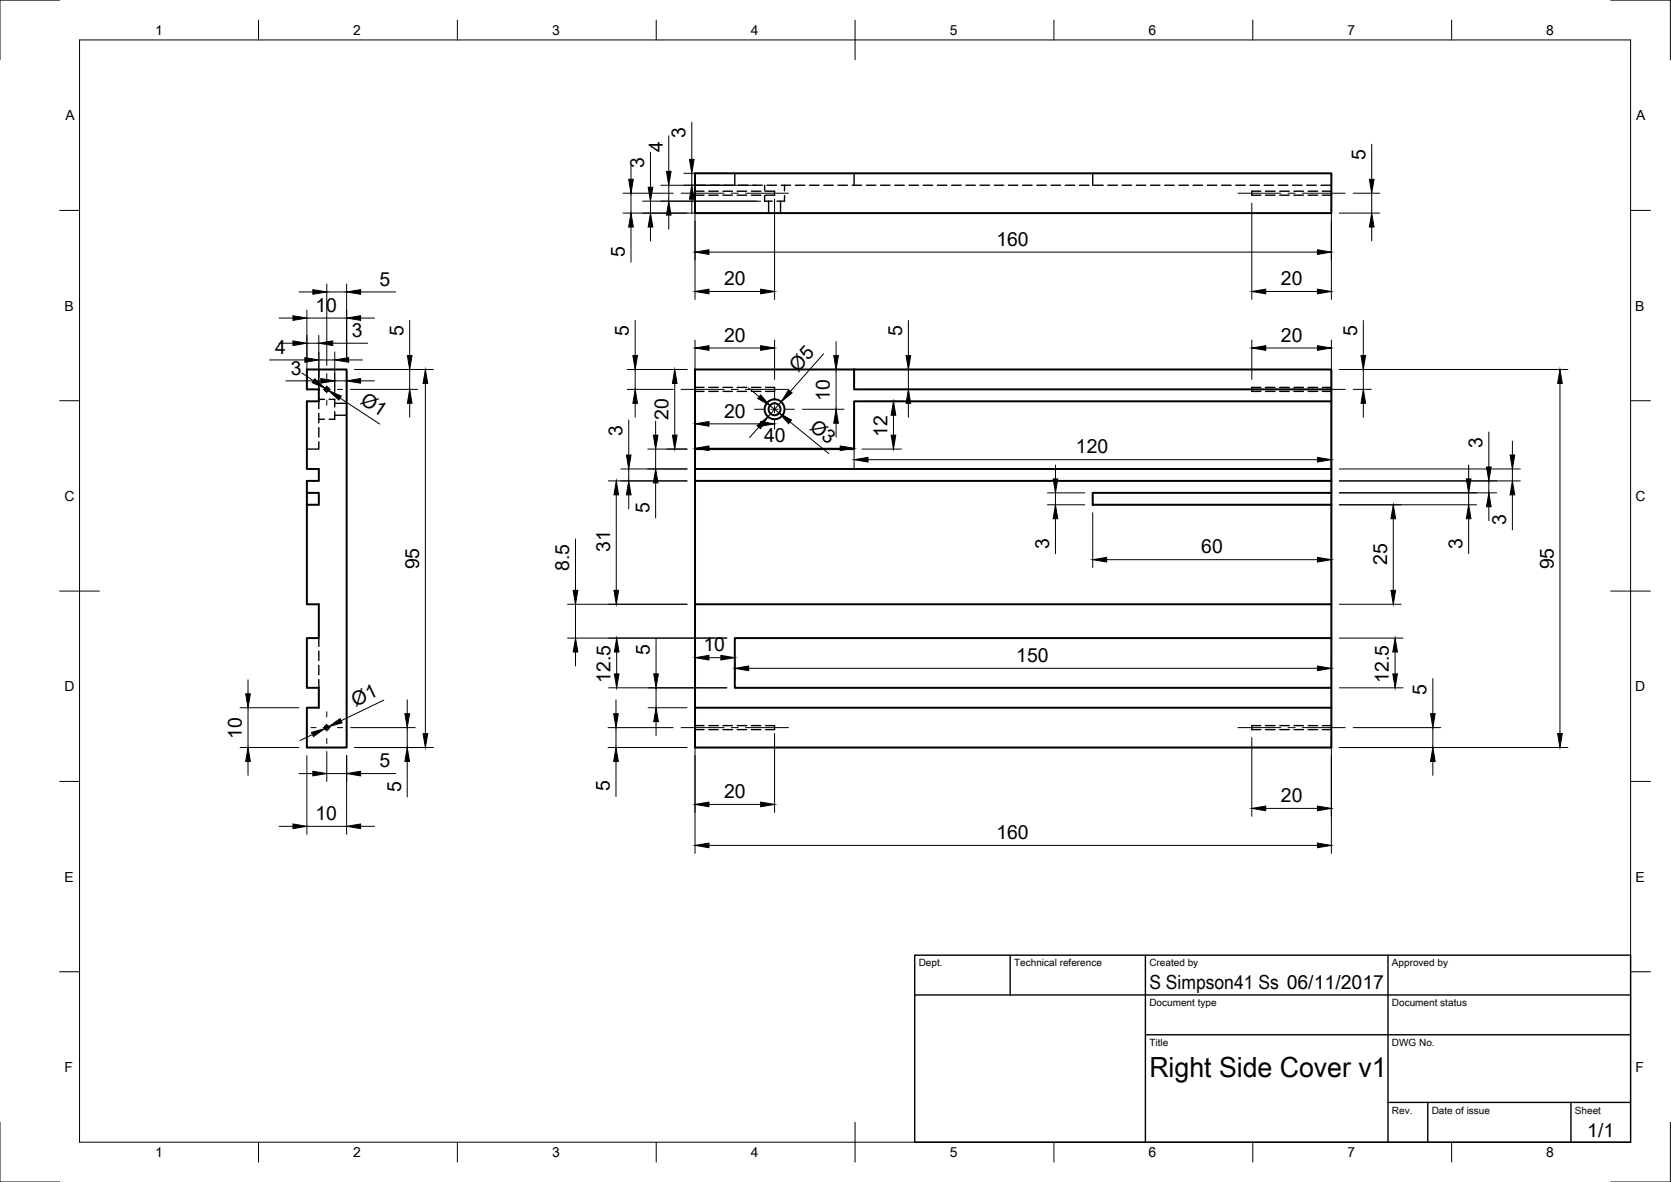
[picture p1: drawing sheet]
<svg xmlns="http://www.w3.org/2000/svg" width="420mm" height="297mm" viewBox="0 0 420 297" stroke-linecap="round" stroke-linejoin="round" font-family="sans-serif">
<!-- layer: Visible -->
<g fill="none" stroke="#000" stroke-width=".5">
<path d="M174.8 43.6h160v10h-160zM214.8 92.9h120v5h-120zM214.8 92.9h-40v20M334.8 97.9v3M174.8 112.9h40v-12h120v17h-160zM174.8 117.9v3M334.8 117.9v3M77.2 123.9h3v3h-3zM77.2 123.9v-3h3v-3h-3v-17h3v-3h-3v-5h10v95h-10v-10h3v-5h-3v-12.5h3v-8.5h-3v-25M274.8 123.9h60v3h-60zM334.8 123.9v-3h-160v31h160v-25M174.8 151.9v36h160v-15"/>
<path d="M334.8 151.9v8.5h-150v12.5h150v-12.5M174.8 177.9h160"/>
<circle cx="82.2" cy="97.9" r=".5"/>
<circle cx="194.8" cy="102.9" r="2.5"/>
<circle cx="194.8" cy="102.9" r="1.5"/>
<circle cx="82.2" cy="182.9" r=".5"/>
</g>
<!-- layer: Hidden -->
<g fill="none" stroke="#000" stroke-width=".35">
<path d="M174.8 46.6h2.6M174.8 48.1h2.2M174.8 49.1h2.2M178.2 48.1h2.4M178.2 49.1h2.4M178.6 46.6h2.3M181.8 48.1h2.4M181.8 49.1h2.4M182.1 46.6h2.4M184.8 43.6v3M185.4 48.1h2.3M185.4 49.1h2.3"/>
<path d="M185.7 46.6h2.4M188.9 48.1h2.4M188.9 49.1h2.4M189.3 46.6h2.4M192.3 49.2v1.4h1.9M192.3 46.6v1.4M192.5 48.1h2.3v1h-2.3M192.8 46.6h2.4M193.3 50.6v3M196.3 50.6v3M196.4 46.6h2.4M197.3 49.2v1.4h-1.9"/>
<path d="M197.3 46.6v1.4M200 46.6h2.4M203.6 46.6h2.3M207.1 46.6h2.4M210.7 46.6h2.4M214.3 46.6h2.4M214.8 43.6v3M217.8 46.6h2.4M221.4 46.6h2.4M225 46.6h2.4M228.6 46.6h2.3M232.1 46.6h2.4"/>
<path d="M235.7 46.6h2.4M239.3 46.6h2.4M242.9 46.6h2.3M246.4 46.6h2.4M250 46.6h2.4M253.6 46.6h2.3M257.1 46.6h2.4M260.7 46.6h2.4M264.3 46.6h2.4M267.9 46.6h2.3M271.4 46.6h2.4M274.8 43.6v3"/>
<path d="M275 46.6h2.4M278.6 46.6h2.4M282.1 46.6h2.4M285.7 46.6h2.4M289.3 46.6h2.4M292.9 46.6h2.3M296.4 46.6h2.4M300 46.6h2.4M303.6 46.6h2.4M307.1 46.6h2.4M310.7 46.6h2.4M314.3 46.6h2.4"/>
<path d="M317 48.1h-2.2v1h2.2M317.9 46.6h2.3M318.2 48.1h2.4M318.2 49.1h2.4M321.4 46.6h2.4M321.8 48.1h2.4M321.8 49.1h2.4M325 46.6h2.4M325.4 48.1h2.3M325.4 49.1h2.3M328.6 46.6h2.4M328.9 48.1h2.4"/>
<path d="M328.9 49.1h2.4M332.1 46.6h2.7M332.5 48.1h2.3M332.5 49.1h2.3M80.2 92.9v1.9M80.2 95.9v2M174.8 97.4h2.2M174.8 98.4h2.2M178.2 97.4h2.4M178.2 98.4h2.4M181.8 97.4h2.4M181.8 98.4h2.4"/>
<path d="M185.4 97.4h2.3M185.4 98.4h2.3M188.9 97.4h2.4M188.9 98.4h2.4M192.5 97.4h2.3v1h-2.3M317 97.4h-2.2v1h2.2M318.2 97.4h2.4M318.2 98.4h2.4M321.8 97.4h2.4M321.8 98.4h2.4M325.4 97.4h2.3M325.4 98.4h2.3"/>
<path d="M328.9 97.4h2.4M328.9 98.4h2.4M332.5 97.4h2.3M332.5 98.4h2.3M80.2 111v1.9h-3M80.2 100.9v1.8M80.2 103.9v2.4M80.2 107.4v2.4M80.2 105.4h1.4M80.2 100.4h1.4M82.8 100.4h1.4v1.9M84.2 103.4v2h-1.4"/>
<path d="M84.2 104.4h3M84.2 101.4h3M80.2 160.4v2M80.2 163.6v2.4M80.2 167.2v2.4M80.2 170.8v2.1M174.8 182.4h2.2M174.8 183.4h2.2M178.2 182.4h2.4M178.2 183.4h2.4M181.8 182.4h2.4M181.8 183.4h2.4"/>
<path d="M185.4 182.4h2.3M185.4 183.4h2.3M188.9 182.4h2.4M188.9 183.4h2.4M192.5 182.4h2.3v1h-2.3M317 182.4h-2.2v1h2.2M318.2 182.4h2.4M318.2 183.4h2.4M321.8 182.4h2.4M321.8 183.4h2.4M325.4 182.4h2.3M325.4 183.4h2.3"/>
<path d="M328.9 182.4h2.4M328.9 183.4h2.4M332.5 182.4h2.3M332.5 183.4h2.3"/>
</g>
<!-- layer: Border -->
<g fill="none" stroke="#000" stroke-width=".25">
<path d="M15 0h-15v15M20 10h390v277h-390zM65 5v5M115 5v5M165 5v5M215 5v10M265 5v5M315 5v5M365 5v5M405 0h15v15M15 52.9h5M410 52.9h5"/>
<path d="M15 100.7h5M410 100.7h5M15 148.5h10M405 148.5h10M15 196.4h5M410 196.4h5M15 244.2h5M410 244.2h5M0 282v15h15M65 287v5M115 287v5M165 287v5"/>
<path d="M215 282v10M265 287v5M315 287v5M365 287v5M420 282v15h-15"/>
</g>
<!-- layer: TitleBlock -->
<path d="M230 240h180v47h-180zM230 250h180M254 240v10M288 240v47M349 240v47M288 260h122M349 277h61M359 277v10M395 277v10" fill="none" stroke="#000" stroke-width=".35"/>
<!-- layer: Dimensions -->
<g fill="none" stroke="#000" stroke-width=".25">
<path d="M163.6 38.3v8.8M168.2 34.1v9M173.9 30.7v9.4M344.9 36.2v8.9M156.7 53.6h34.6M156.7 48.6h12.6M158.7 41.6v3.5M158.7 48.6v5M158.7 57.1v8.8M161.6 50.6h29.7M163.6 50.6v3M163.6 57.1v3.5"/>
<path d="M166.2 46.6h24.1M168.2 46.6v4M168.2 54.1v3.5M171.9 43.6h10.9M173.9 43.6v3M173.9 50.1v3.5M174.8 50.1v25.2M194.8 50.1v25.2M314.8 51.1v24.2M334.8 51.1v24.2M336.8 53.6h10.1M340.3 48.6h6.6"/>
<path d="M344.9 48.6v5M344.9 57.1v3.5M70.2 79.9h3.5M75.2 73.4h3.5M77.2 77.9v18M77.2 79.9h10M82.2 71.4v20.5M82.2 73.4h5M87.2 71.4v19.5M90.7 79.9h3.5M90.7 73.4h8.8M178.3 63.4h153"/>
<path d="M178.3 73.3h13M318.3 73.3h13M67.7 90.5h9M70.2 86.3h3.5M71.9 95.7h8.8M75.9 93.7l2.9 2M77.2 86.3h3M80.2 84.3v14.1M80.2 90.5h4M81.7 97.6l.9 .5M83.7 86.3h8.8M84.2 88.5v10.9"/>
<path d="M84.2 95.7h3M87.2 93.7v5.7M87.7 90.5h3.5M88.2 97.9h16.8M89.2 92.9h19.8M90.7 95.7h3.5M103 80.5v8.9M103 92.9v5M107 96.4v88M157.7 92.9h15.1M157.7 97.9h11.6M159.7 80.5v8.9"/>
<path d="M159.7 92.9v5M169.7 96.4v13M174.8 85.5v9.9M178.3 87.5h13M188.2 97.5l2.7 2.2M194.8 85.5v9.9M207.1 88.9l-8.4 9.5M210.2 85.9v3.5M210.2 92.9v10M211.2 92.9h1M216.8 92.9h13.6M216.8 97.9h13.6"/>
<path d="M228.4 80.5v8.9M228.4 92.9v5M314.8 85.5v9.9M318.3 87.5h13M334.8 85.5v9.9M336.8 92.9h57.4M340.3 97.9h4.5M342.8 80.5v8.9M342.8 92.9v5M392.2 96.4v88M85.5 100l10 6.6M103 101.4v3.5"/>
<path d="M156.1 117.9h16.7M158.1 105.6v8.8M158.1 117.9v3M159.7 101.4v3.5M162.9 112.9h9.9M164.9 105.9v3.5M164.9 112.9v5M174.8 110.7v.2M178.3 112.7h33M178.3 106.5h13M190.8 107.3l-2.3 2.7M193.6 101.9l2.3 1.9"/>
<path d="M196.4 101l-3.3 3.7M198.6 106l9.8 8M201.8 102.9h10.4M210.2 106.4v3.5M214.8 102.9v14.6M216.8 112.9h9.9M216.8 100.9h9.9M218.3 115.5h113M224.7 104.4v5M228.4 101.4v3.5M265.4 116.9v3.5M334.8 102.9v14.6"/>
<path d="M336.8 117.9h45.5M342.8 101.4v3.5M369.3 116.9v3.5M374.4 108.6v8.8M380.3 110.9v3.5M380.3 117.9v3M144.7 135.5v12.9M153 120.9h19.8M155 124.4v24M158.1 124.4v3.5M164.9 121.4v8.8M263.4 126.9h9.4"/>
<path d="M263.4 123.9h9.4M265.4 123.9v3M265.4 130.4v8.7M274.8 128.9v13.8M334.8 128.9v13.8M336.8 120.9h45.5M336.8 126.9h34.5M336.8 123.9h39.6M350.3 130.4v18M369.3 123.9v3M369.3 130.4v8.7M374.4 120.9v3"/>
<path d="M374.4 127.4v3.5M380.3 124.4v8.7M142.7 151.9h30.1M144.7 151.9v8.5M278.3 140.7h53M336.8 151.9h15.5M60.4 177.9h14.8M62.4 170.9v3.5M62.4 177.9v10M96.5 175.9l-10.7 5.2M102.4 175.9v3.5M142.7 160.4h40.1"/>
<path d="M144.7 163.9v3.5M153.1 172.9h29.7M154.9 175.9v3.5M155.1 163.9v5.5M163 177.9h9.8M165 160.5v8.9M165 172.9v5M178.3 165.3h3M184.8 166v4.9M188.3 168h143M334.8 166v4.9M336.8 160.4h16"/>
<path d="M336.8 172.9h16M350.8 163.9v5.5M360.3 170.5v8.9M60.4 187.9h14.8M62.4 191.4v3.5M75.2 194.4h3.5M77.2 189.9v19.8M78.6 184.6l-3.2 1.5M82.2 188.9v7.5M82.2 194.4h5M82.6 182.6l-.9 .5M87.2 189.9v19.8"/>
<path d="M88.2 182.9h16.2M89.2 187.9h19.8M90.7 194.4h8.8M102.4 182.9v5M102.4 191.4v8.9M152.9 187.9h19.9M152.9 182.9h16.4M154.9 182.9v5M154.9 191.4v8.8M165 181.4v3.5M174.8 184.4v30.1M194.8 184.4v19.8"/>
<path d="M314.8 185.4v19.8M334.8 185.4v29.1M336.8 187.9h57.4M340.3 182.9h22M360.3 182.9v5M360.3 191.4v3.5M70.2 207.7h3.5M77.2 207.7h10M90.7 207.7h3.5M178.3 212.5h153M178.3 202.2h13M318.3 203.2h13"/>
</g>
<g fill="#000" stroke="#000" stroke-width=".25">
<path d="M158.1 45.1h1.1l-.5 3.5zM158.7 53.6l.5 3.5h-1.1zM163.6 53.6l.5 3.5h-1.1zM163 47.1h1.1l-.5 3.5zM168.2 50.6l.5 3.5h-1.1zM167.6 43.1h1.1l-.5 3.5zM173.9 46.6l.6 3.5h-1.1zM173.4 40.1h1.1l-.6 3.5zM344.9 53.6l.6 3.5h-1.2zM344.3 45.1h1.2l-.6 3.5zM73.7 79.3l3.5 .6-3.5 .6zM78.7 72.8l3.5 .6-3.5 .6z"/>
<path d="M87.2 79.9l3.5-.6v1.2zM87.2 73.4l3.5-.6v1.2zM174.8 63.4l3.5-.6v1.1zM174.8 73.3l3.5-.6v1.1zM191.3 72.7l3.5 .6-3.5 .5zM314.8 73.3l3.5-.6v1.1zM331.3 62.8l3.5 .6-3.5 .5zM331.3 72.7l3.5 .6-3.5 .5zM73.7 85.7l3.5 .6-3.5 .5zM76.7 89.9l3.5 .6-3.5 .5zM79.1 95.2l2.6 2.4-3.2-1.4zM80.7 95.1l3.5 .6-3.5 .6z"/>
<path d="M80.2 86.3l3.5-.6v1.1zM82.6 98.1l3.2 1.5-.6 .9zM84.2 90.5l3.5-.6v1.1zM87.2 95.7l3.5-.6v1.2zM102.4 89.4h1.2l-.6 3.5zM107 92.9l.5 3.5h-1.1zM159.1 89.4h1.2l-.6 3.5zM169.7 92.9l.5 3.5h-1.1zM174.8 87.5l3.5-.6v1.1zM191.3 99.2l2.3 2.7-3.1-1.8zM191.3 86.9l3.5 .6-3.5 .5zM198.3 98l.9 .7-2.8 2.3z"/>
<path d="M209.6 89.4h1.2l-.6 3.5zM227.8 89.4h1.2l-.6 3.5zM314.8 87.5l3.5-.6v1.1zM331.3 86.9l3.5 .6-3.5 .5zM342.2 89.4h1.2l-.6 3.5zM392.2 92.9l.6 3.5h-1.1zM103 97.9l.6 3.5h-1.2zM157.5 114.4h1.2l-.6 3.5zM159.7 97.9l.6 3.5h-1.2zM164.3 109.4h1.1l-.5 3.5zM169.1 109.4h1.1l-.5 3.5zM174.8 112.7l3.5-.6v1.1z"/>
<path d="M174.8 106.5l3.5-.6v1.2zM190.3 107l2.8-2.3-1.9 3zM191.3 105.9l3.5 .6-3.5 .6zM195.9 103.8l3.1 1.8-.7 .9zM210.2 102.9l.6 3.5h-1.2zM211.3 112.1l3.5 .6-3.5 .5zM214.8 115.5l3.5-.6v1.2zM224.7 100.9l.5 3.5h-1.1zM224.1 109.4h1.1l-.5 3.5zM228.4 97.9l.6 3.5h-1.2zM331.3 114.9l3.5 .6-3.5 .6zM342.8 97.9l.6 3.5h-1.2z"/>
<path d="M373.8 117.4h1.1l-.5 3.5zM379.7 114.4h1.2l-.6 3.5zM155 120.9l.5 3.5h-1.1zM158.1 120.9l.6 3.5h-1.2zM164.9 117.9l.5 3.5h-1.1zM264.8 120.4h1.2l-.6 3.5zM265.4 126.9l.6 3.5h-1.2zM350.3 126.9l.6 3.5h-1.2zM368.7 120.4h1.2l-.6 3.5zM369.3 126.9l.6 3.5h-1.2zM374.4 123.9l.5 3.5h-1.1zM380.3 120.9l.6 3.5h-1.2z"/>
<path d="M144.1 148.4h1.2l-.6 3.5zM154.4 148.4h1.1l-.5 3.5zM274.8 140.7l3.5-.6v1.1zM331.3 140.1l3.5 .6-3.5 .5zM349.7 148.4h1.2l-.6 3.5zM61.8 174.4h1.1l-.5 3.5zM101.8 179.4h1.2l-.6 3.5zM144.7 160.4l.6 3.5h-1.2zM154.3 179.4h1.2l-.6 3.5zM155.1 160.4l.5 3.5h-1.1zM154.5 169.4h1.1l-.5 3.5zM164.4 169.4h1.1l-.5 3.5z"/>
<path d="M174.8 165.3l3.5-.6v1.2zM181.3 164.7l3.5 .6-3.5 .6zM184.8 168l3.5-.6v1.1zM331.3 167.4l3.5 .6-3.5 .5zM350.8 160.4l.6 3.5h-1.2zM350.2 169.4h1.2l-.6 3.5zM359.7 179.4h1.2l-.6 3.5zM62.4 187.9l.5 3.5h-1.1zM78.3 184.1l3.4-1-2.9 2zM78.7 193.8l3.5 .6-3.5 .6zM82.6 182.6l2.9-2 .5 1zM87.2 194.4l3.5-.6v1.2z"/>
<path d="M102.4 187.9l.6 3.5h-1.2zM106.4 184.4h1.1l-.5 3.5zM154.9 187.9l.6 3.5h-1.2zM165 177.9l.5 3.5h-1.1zM360.3 187.9l.6 3.5h-1.2zM391.7 184.4h1.1l-.6 3.5zM73.7 207.1l3.5 .6-3.5 .5zM87.2 207.7l3.5-.6v1.1zM174.8 212.5l3.5-.6v1.1zM174.8 202.2l3.5-.6v1.1zM191.3 201.6l3.5 .6-3.5 .5zM314.8 203.2l3.5-.6v1.1z"/>
<path d="M331.3 211.9l3.5 .6-3.5 .5zM331.3 202.6l3.5 .6-3.5 .5z"/>
</g>
<!-- layer: Center Lines -->
<g fill="none" stroke="#000" stroke-width=".25">
<path d="M171.3 48.6h10.8M183.9 48.6h1.8M187.4 48.6h10.9M311.3 48.6h10.8M323.9 48.6h1.8M327.4 48.6h10.9M78.2 97.9h1.3M81.3 97.9h1.8M82.2 93.9v1.3M82.2 97v1.7M84.8 97.9h1.4M171.3 97.9h10.8"/>
<path d="M183.9 97.9h1.8M187.4 97.9h10.9M194.8 97.9v2.3M311.3 97.9h10.8M323.9 97.9h1.8M327.4 97.9h10.9M82.2 100.5v1.4M189.8 102.9h2.3M193.9 102.9h1.8M194.8 102v1.7M194.8 105.5v2.4M197.4 102.9h2.4"/>
<path d="M82.2 178.9v1.3M78.2 182.9h1.3M81.3 182.9h1.8M82.2 182v1.7M82.2 185.5v1.4M84.8 182.9h1.4M171.3 182.9h10.8M183.9 182.9h1.8M187.4 182.9h10.9M311.3 182.9h10.8M323.9 182.9h1.8M327.4 182.9h10.9"/>
</g>
<text font-size="7" x="289" y="270.5">Right Side Cover v1</text>
<g font-size="4.9">
<text x="172.4" y="34.7" transform="rotate(-90 172.4 34.7)">3</text>
<text x="166.7" y="38.1" transform="rotate(-90 166.7 38.1)">4</text>
<text x="343.3" y="40.3" transform="rotate(-90 343.3 40.3)">5</text>
<text x="162" y="42.3" transform="rotate(-90 162 42.3)">3</text>
<text x="157.1" y="64.6" transform="rotate(-90 157.1 64.6)">5</text>
<text x="250.5" y="61.8">160</text>
<text x="95.5" y="71.8">5</text>
<text x="182.1" y="71.7">20</text>
<text x="322.1" y="71.7">20</text>
<text x="79.3" y="78.4">10</text>
<text x="69.2" y="89">4</text>
<text x="88.5" y="84.7">3</text>
<text x="101.5" y="84.6" transform="rotate(-90 101.5 84.6)">5</text>
<text x="158.1" y="84.6" transform="rotate(-90 158.1 84.6)">5</text>
<text x="182.1" y="85.9">20</text>
<text x="226.8" y="84.6" transform="rotate(-90 226.8 84.6)">5</text>
<text x="322.1" y="85.9">20</text>
<text x="341.2" y="84.6" transform="rotate(-90 341.2 84.6)">5</text>
<text x="73.2" y="94.2">3</text>
<text x="200.7" y="93.7" transform="rotate(-49 200.7 93.7)">Ø5</text>
<text x="90.4" y="101.3" transform="rotate(33 90.4 101.3)">Ø1</text>
<text x="208.7" y="100.7" transform="rotate(-90 208.7 100.7)">10</text>
<text x="168.1" y="105.5" transform="rotate(-90 168.1 105.5)">20</text>
<text x="182.1" y="105">20</text>
<text x="203.4" y="107.8" transform="rotate(39 203.4 107.8)">Ø3</text>
<text x="156.5" y="109.6" transform="rotate(-90 156.5 109.6)">3</text>
<text x="192.1" y="111.1">40</text>
<text x="223.2" y="109.7" transform="rotate(-90 223.2 109.7)">12</text>
<text x="270.5" y="114">120</text>
<text x="372.8" y="112.6" transform="rotate(-90 372.8 112.6)">3</text>
<text x="163.3" y="128.9" transform="rotate(-90 163.3 128.9)">5</text>
<text x="378.7" y="131.9" transform="rotate(-90 378.7 131.9)">3</text>
<text x="263.8" y="137.9" transform="rotate(-90 263.8 137.9)">3</text>
<text x="367.7" y="137.9" transform="rotate(-90 367.7 137.9)">3</text>
<text x="105.4" y="143.1" transform="rotate(-90 105.4 143.1)">95</text>
<text x="143.1" y="143.6" transform="rotate(-90 143.1 143.6)">8.5</text>
<text x="153.4" y="138.7" transform="rotate(-90 153.4 138.7)">31</text>
<text x="302.1" y="139.1">60</text>
<text x="348.8" y="142" transform="rotate(-90 348.8 142)">25</text>
<text x="390.7" y="143.1" transform="rotate(-90 390.7 143.1)">95</text>
<text x="163.4" y="164.6" transform="rotate(-90 163.4 164.6)">5</text>
<text x="176.9" y="163.7">10</text>
<text x="255.5" y="166.4">150</text>
<text x="153.5" y="171.5" transform="rotate(-90 153.5 171.5)">12.5</text>
<text x="349.2" y="171.5" transform="rotate(-90 349.2 171.5)">12.5</text>
<text x="89.4" y="177.6" transform="rotate(-26 89.4 177.6)">Ø1</text>
<text x="358.7" y="174.6" transform="rotate(-90 358.7 174.6)">5</text>
<text x="60.8" y="185.7" transform="rotate(-90 60.8 185.7)">10</text>
<text x="95.5" y="192.8">5</text>
<text x="100.8" y="199" transform="rotate(-90 100.8 199)">5</text>
<text x="153.3" y="198.9" transform="rotate(-90 153.3 198.9)">5</text>
<text x="182.1" y="200.6">20</text>
<text x="322.1" y="201.6">20</text>
<text x="79.3" y="206.1">10</text>
<text x="250.5" y="210.9">160</text>
<text x="289" y="248.5">S Simpson41 Ss 06/11/2017</text>
<text x="399.1" y="285.6">1/1</text>
</g>
<g font-size="3.5">
<text x="39" y="8.8">1</text>
<text x="88.8" y="8.8">2</text>
<text x="138.8" y="8.8">3</text>
<text x="188.7" y="8.8">4</text>
<text x="238.8" y="8.8">5</text>
<text x="288.7" y="8.8">6</text>
<text x="338.8" y="8.8">7</text>
<text x="388.8" y="8.8">8</text>
<text x="16.4" y="30.2">A</text>
<text x="411.4" y="30.2">A</text>
<text x="16.2" y="78">B</text>
<text x="411.2" y="78">B</text>
<text x="16.2" y="125.9">C</text>
<text x="411.2" y="125.9">C</text>
<text x="16.2" y="173.7">D</text>
<text x="411.2" y="173.7">D</text>
<text x="16.2" y="221.5">E</text>
<text x="411.2" y="221.5">E</text>
<text x="16.2" y="269.4">F</text>
<text x="411.2" y="269.4">F</text>
<text x="39" y="290.8">1</text>
<text x="88.8" y="290.8">2</text>
<text x="138.8" y="290.8">3</text>
<text x="188.7" y="290.8">4</text>
<text x="238.8" y="290.8">5</text>
<text x="288.7" y="290.8">6</text>
<text x="338.8" y="290.8">7</text>
<text x="388.8" y="290.8">8</text>
</g>
<g font-size="2.5">
<text x="231" y="242.8">Dept.</text>
<text x="255" y="242.8">Technical reference</text>
<text x="289" y="242.8">Created by</text>
<text x="350" y="242.8">Approved by</text>
<text x="289" y="252.8">Document type</text>
<text x="350" y="252.8">Document status</text>
<text x="289" y="262.8">Title</text>
<text x="350" y="262.8">DWG No.</text>
<text x="350" y="279.8">Rev.</text>
<text x="360" y="279.8">Date of issue</text>
<text x="396" y="279.8">Sheet</text>
</g>
</svg>
